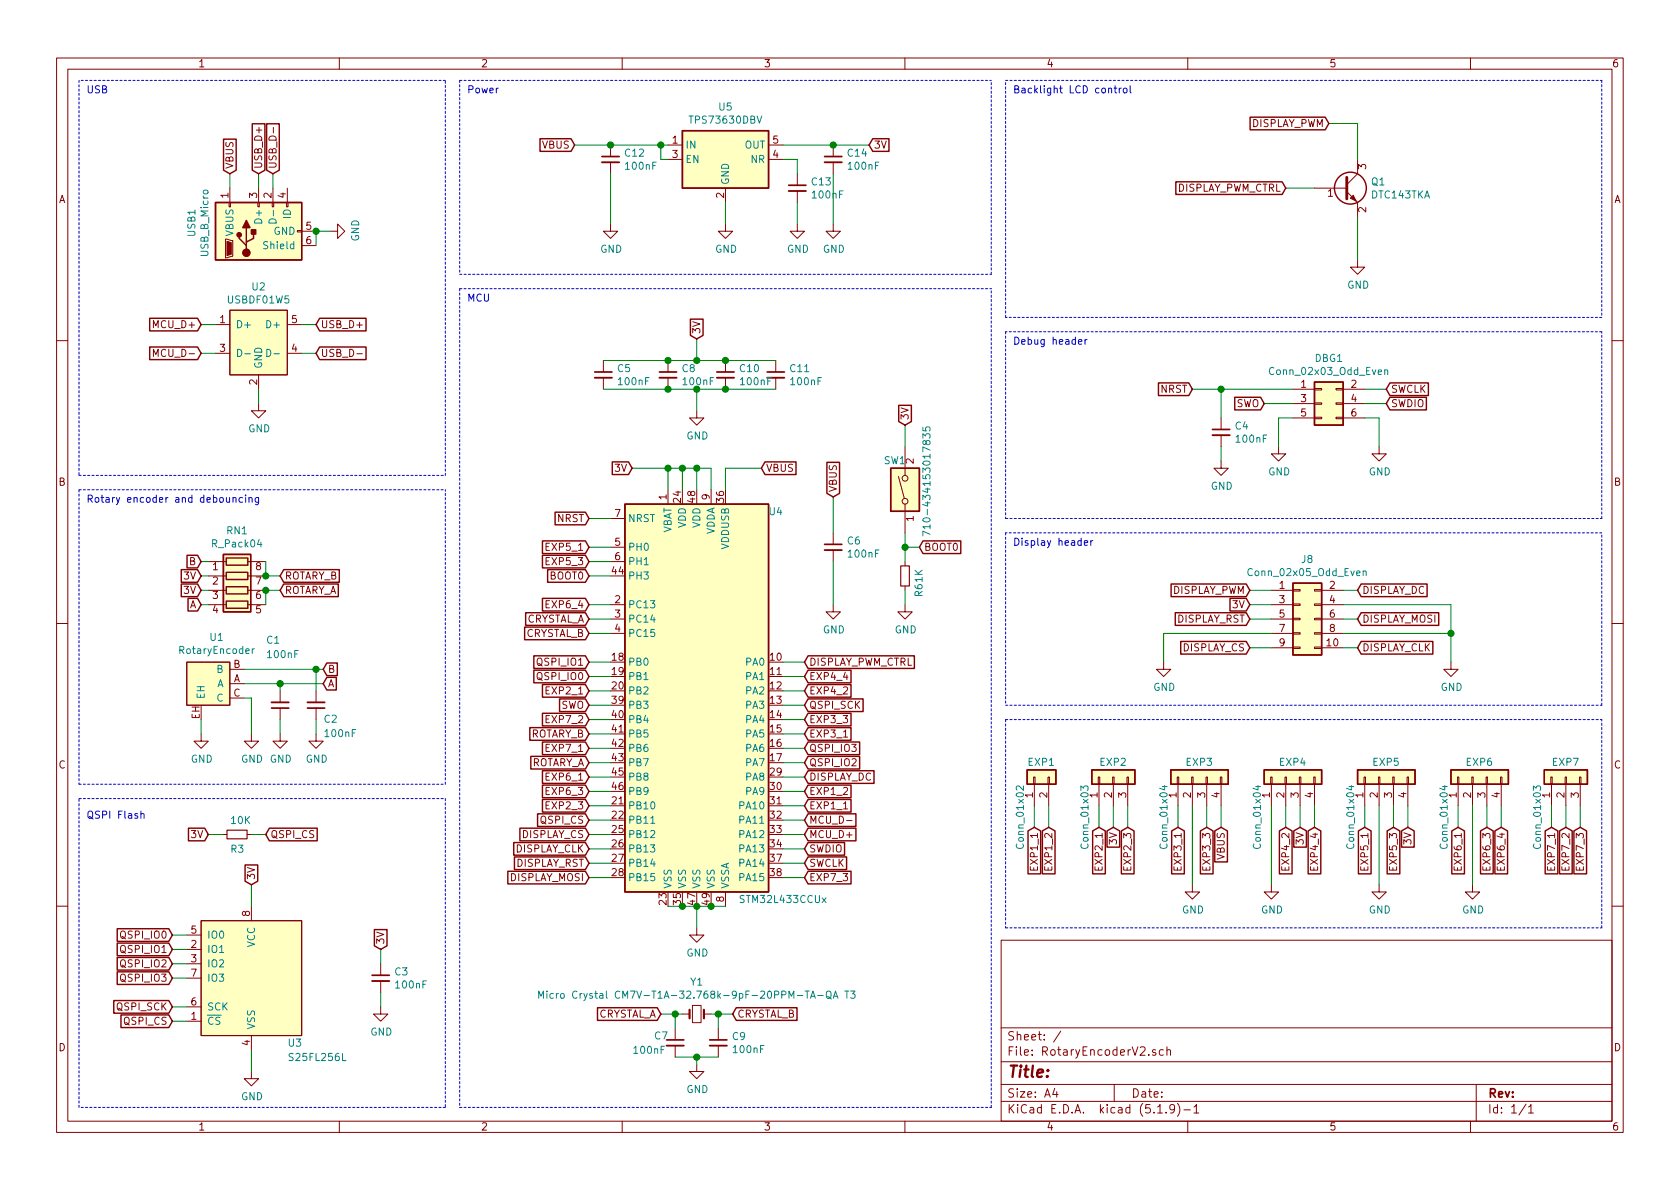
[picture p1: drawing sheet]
<svg xmlns="http://www.w3.org/2000/svg" width="297mm" height="210mm" viewBox="0 0 297 210" stroke-linecap="round" stroke-linejoin="round" font-family="sans-serif">
<g fill="none" stroke="#840000" stroke-width=".18">
<path d="M10 10.3h277v189.9h-277zM12 12.2h273v186.1h-273zM60 10.3v1.9M110 10.3v1.9M160 10.3v1.9M210 10.3v1.9M260 10.3v1.9M40.5 35.8h.3v.8h-.3zM40.6 33.3v2.5M45.6 35.8h.2v.8h-.2zM45.7 33.3v2.5M48.1 35.8h.3v.8h-.3z"/>
<path d="M48.3 33.3v2.5M48.3 22.5v1M50.7 35.8h.2v.8h-.2zM50.8 33.3v2.5M107.9 39.6v1.3h1.3l-1.3 1.3-1.2-1.3h1.2M107.9 25.6v2.1M107.9 28.7v2M118.1 25.6h2.5M118.1 28.2h2.5M128.3 39.6v1.3h1.2l-1.2 1.3-1.3-1.3h1.3M128.3 33.3v2.5M135.9 25.6h2.5"/>
<path d="M135.9 28.2h2.5M141 39.6v1.3h1.2l-1.2 1.3-1.3-1.3h1.3M141 30.7v2.1M141 33.8v2M147.3 39.6v1.3h1.3l-1.3 1.3-1.3-1.3h1.3M147.3 25.6v2.1M147.3 28.7v2M232.4 33.3h5.7M238.1 33.9l1.9 1.9v2.5M240 28.2v2.5l-1.9 1.9M38.1 57.4h2.5M39.9 42.3l1.2 .2v2.8l-1 .3h-.2z"/>
<path d="M40.6 54.9h10.2v11.4h-10.2zM50.8 57.4h2.5M52.6 40.8h.7v.2h-.7zM53.3 40.9h2.6M53.3 43.4h2.6M58.4 40.9h1.3v-1.3l1.3 1.3-1.3 1.3v-1.3M240 46v1.2h1.3l-1.3 1.3-1.2-1.3h1.2M10 60.2h2M27.1 63v-1.2l.5 .9 .4-.9v1.2M38.1 62.5h2.5M45.7 71.4v1.2h1.3l-1.3 1.3-1.3-1.3h1.3M45.7 66.3v2.5"/>
<path d="M50.8 62.5h2.5M63.1 62.6h1M106.7 63.7v2.1M106.7 66.8v2M118.1 63.7v2.1M118.1 66.8v2M123.2 72.6v1.3h1.3l-1.3 1.3-1.3-1.3h1.3M128.3 63.7v2.1M128.3 66.8v2M137.2 63.7v2.1M137.2 66.8v2M160 79v5.1"/>
<path d="M215.9 73.9v2M215.9 77v2M226.1 79v1.3h1.2l-1.2 1.2-1.3-1.2h1.3M228.6 68.8h3.8M228.6 71.4h3.8M228.6 73.9h3.8M232.4 73.8h1.3v.2h-1.3zM232.4 68.7h1.3v.3h-1.3zM232.4 71.2h1.3v.3h-1.3zM236.2 73.8h1.3v.2h-1.3zM236.2 68.7h1.3v.3h-1.3zM236.2 71.2h1.3v.3h-1.3z"/>
<path d="M237.5 68.8h3.8M237.5 71.4h3.8M237.5 73.9h3.8M243.8 79v1.3h1.3l-1.3 1.2-1.2-1.2h1.2M285 60.2h2M36.8 99.3h3.2M43.8 99.3h3.2M107.9 91.7h2.6M107.9 96.8h2.6M107.9 99.3h2.6M118.1 86.6v2.5M125.7 86.6v2.5"/>
<path d="M147.3 94.2v2.1M147.3 97.3v2M158.9 84.2l1 3.9M160 89.1v5.1M160 99.3v.8M215.9 81.5v1.3h1.3l-1.3 1.3-1.3-1.3h1.3M10 110.3h2M33 117.1h7.6v7.6h-7.6zM36.8 104.4h3.2M36.8 106.9h3.2M36.8 101.8h3.2M40.6 118.4h2.6"/>
<path d="M43.8 104.4h3.2M43.8 106.9h3.2M43.8 101.8h3.2M107.9 106.9h2.6M107.9 109.5h2.6M107.9 112h2.6M147.3 106.9v1.3h1.3l-1.3 1.3-1.3-1.3h1.3M160 106.9v1.3h1.3l-1.3 1.3-1.3-1.3h1.3M160 103.6v.8M205.7 117.1v1.3h1.3l-1.3 1.2-1.2-1.2h1.2M224.8 104.4h3.8M224.8 114.5h3.8"/>
<path d="M224.8 106.9h3.8M224.8 109.5h3.8M224.8 112h3.8M228.6 114.4h1.3v.3h-1.3zM228.6 111.9h1.3v.2h-1.3zM228.6 106.8h1.3v.3h-1.3zM228.6 104.3h1.3v.2h-1.3zM228.6 109.3h1.3v.3h-1.3zM232.4 114.4h1.3v.3h-1.3zM232.4 111.9h1.3v.2h-1.3zM232.4 106.8h1.3v.3h-1.3zM232.4 104.3h1.3v.2h-1.3z"/>
<path d="M232.4 109.3h1.3v.3h-1.3zM233.7 104.4h3.8M233.7 114.5h3.8M233.7 106.9h3.8M233.7 109.5h3.8M233.7 112h3.8M256.5 117.1v1.3h1.3l-1.3 1.2-1.2-1.2h1.2M285 110.3h2M35.6 129.8v1.3h1.2l-1.2 1.2-1.3-1.2h1.3M40.6 120.9h2.6M40.6 123.4h2.6M44.4 129.8v1.3h1.3l-1.3 1.2-1.2-1.2h1.2"/>
<path d="M49.5 129.8v1.3h1.3l-1.3 1.2-1.2-1.2h1.2M49.5 122.2v2M49.5 125.2v2M55.9 129.8v1.3h1.2l-1.2 1.2-1.3-1.2h1.3M55.9 122.2v2M55.9 125.2v2M149.1 130.3h.8M182.8 137.4h.2v1.3h-.2zM182.9 138.7v3.8M185.3 137.4h.2v1.3h-.2zM185.4 138.7v3.8M194.2 137.4h.2v1.3h-.2z"/>
<path d="M194.3 138.7v3.8M196.7 137.4h.3v1.3h-.3zM196.8 138.7v3.8M199.3 137.4h.2v1.3h-.2zM199.4 138.7v3.8M208.2 137.4h.2v1.3h-.2zM208.3 138.7v3.8M210.7 137.4h.2v1.3h-.2zM210.8 138.7v3.8M213.2 137.4h.3v1.3h-.3zM213.4 138.7v3.8M215.8 137.4h.2v1.3h-.2z"/>
<path d="M215.9 138.7v3.8M224.7 137.4h.2v1.3h-.2zM224.8 138.7v3.8M227.2 137.4h.3v1.3h-.3zM227.3 138.7v3.8M229.7 137.4h.3v1.3h-.3zM229.9 138.7v3.8M232.3 137.4h.2v1.3h-.2zM232.4 138.7v3.8M241.2 137.4h.2v1.3h-.2zM241.3 138.7v3.8M243.7 137.4h.3v1.3h-.3z"/>
<path d="M243.8 138.7v3.8M246.3 137.4h.2v1.3h-.2zM246.4 138.7v3.8M248.8 137.4h.2v1.3h-.2zM248.9 138.7v3.8M257.7 137.4h.2v1.3h-.2zM257.8 138.7v3.8M260.2 137.4h.3v1.3h-.3zM260.3 138.7v3.8M262.8 137.4h.2v1.3h-.2zM262.9 138.7v3.8M265.3 137.4h.3v1.3h-.3z"/>
<path d="M265.4 138.7v3.8M274.2 137.4h.2v1.3h-.2zM274.3 138.7v3.8M276.7 137.4h.3v1.3h-.3zM276.9 138.7v3.8M279.3 137.4h.2v1.3h-.2zM279.4 138.7v3.8M39.4 147.6h.7M43.7 147.6h.7M128.3 157.7v2.6M149.1 143h.8M149.7 145.1h.9"/>
<path d="M210.8 156.5v1.2h1.3l-1.3 1.3-1.3-1.3h1.3M224.8 156.5v1.2h1.3l-1.3 1.3-1.3-1.3h1.3M243.8 156.5v1.2h1.3l-1.3 1.3-1.2-1.3h1.2M260.3 156.5v1.2h1.3l-1.3 1.3-1.2-1.3h1.2M10 160.2h2M33 167.9h2.6M33 170.4h2.6M33 165.3h2.6M33 178h2.6M33 173h2.6M35.6 162.8h17.7v20.3h-17.7zM44.4 160.3v2.5"/>
<path d="M67.3 178v1.3h1.3l-1.3 1.3-1.3-1.3h1.3M67.3 170.4v2.1M67.3 173.5v2M120.6 179.3h1.3M122.4 177.8h1.6v3h-1.6zM123.2 164.1v1.2h1.3l-1.3 1.3-1.3-1.3h1.3M124.5 179.3h1.2M177 166.3h108v32h-108zM285 160.2h2M33 180.6h2.6M44.4 189.5v1.2h1.3l-1.3 1.3-1.2-1.3h1.2M44.4 183.1v2.6"/>
<path d="M60 198.3v1.9M110 198.3v1.9M119.4 181.9v2M119.4 184.9v2M123.2 188.2v1.3h1.3l-1.3 1.2-1.3-1.2h1.3M127 181.9v2M127 184.9v2M160 198.3v1.9M177 194.8h108M177 191.8h108M177 187.8h108M177 181.8h108"/>
<path d="M186.5 192.5l-.4 1h1M186.8 193v1M187.6 182.3l-1.3 2M197 191.8v3M204.3 185.7l-.3-.1-.2 .2v.2l.5 .2v.3h-.5M204.7 196.8h.8M205.7 185.7l-.4-.1-.3 .3 .1 .6h.6M206.2 196.7v.1M206.3 185.7l.3-.1 .3 .1 .1 .9M206.3 185.1v1.5M207.7 196l-.1 .1a.48 .48 0 0 1-.6 .1l-.2-.2 .2-.6a.48 .48 0 0 1 .6 .1 1.27 1.27 0 0 1-.2 1.2l-.4 .1M208.2 195.1a1.71 1.71 0 0 1 0 2.3"/>
<path d="M209.3 196.3h1.2M210 198.3v1.9M211.1 195.8l.4-.5v1.5M211.1 196.8h.9M260 198.3v1.9M261 191.8v6.5M269.8 195.2l-1.2 2M270.3 195.8l.4-.5v1.5M270.3 196.8h.8"/>
<circle cx="160" cy="88.6" r=".51"/>
<circle cx="160" cy="84.6" r=".51"/>
</g>
<g fill="none" stroke="#840000" stroke-width=".33">
<path d="M106.4 28.7h3.1M139.4 33.8h3.1M145.8 28.7h3M105.2 66.8h3M116.6 66.8h3M126.7 66.8h3.1M135.6 66.8h3.1M214.4 77h3M145.8 97.3h3M48 124.2h3.1M54.4 124.2h3M65.8 173.5h3"/>
<path d="M117.9 184.9h3M125.5 184.9h3"/>
</g>
<g fill="none" stroke="#840000" stroke-width=".3">
<path d="M106.4 27.7h3.1M139.4 32.8h3.1M145.8 27.7h3M105.2 65.8h3M116.6 65.8h3M126.7 65.8h3.1M135.6 65.8h3.1M214.4 75.9h3M145.8 96.3h3M48 125.2h3.1M54.4 125.2h3M65.8 172.5h3"/>
<path d="M117.9 183.9h3M125.5 183.9h3"/>
</g>
<g fill="#ffffc2" stroke="#ffffc2" stroke-width=".18">
<path d="M240 136.1h10.2v2.6h-10.2z"/>
<path d="M207 136.1h10.2v2.6h-10.2z"/>
<path d="M223.5 136.1h10.2v2.6h-10.2z"/>
<path d="M181.6 136.1h5.1v2.6h-5.1z"/>
<path d="M35.6 162.8h17.7v20.3h-17.7z"/>
<path d="M256.5 136.1h10.2v2.6h-10.2z"/>
<path d="M38.1 35.8h15.2v10.2h-15.2z"/>
<path d="M40.6 54.9h10.2v11.4h-10.2z"/>
<path d="M33 117.1h7.6v7.6h-7.6z"/>
<path d="M157.5 82.8h5.1v7.6h-5.1z"/>
<path d="M228.6 103.1h5.1v12.7h-5.1z"/>
<path d="M120.6 23.1h15.3v10.2h-15.3z"/>
<path d="M232.4 67.6h5.1v7.6h-5.1z"/>
<path d="M110.5 89.1h25.4v68.6h-25.4z"/>
<path d="M39.5 98h4.8v10.2h-4.8z"/>
<path d="M273 136.1h7.7v2.6h-7.7z"/>
<path d="M193 136.1h7.7v2.6h-7.7z"/>
</g>
<g fill="none" stroke="#840000" stroke-width=".25">
<path d="M38.1 35.8h15.2v10.2h-15.2zM39.5 24.6h2.3v5.5l-1.2 .6-1.1-.6zM44.6 21.9h2.2v8.2l-1.1 .6-1.1-.6zM47.1 21.9h2.3v8.2l-1.1 .6-1.2-.6zM95.5 24.5h5.5l.6 1.1-.6 1.2h-5.5zM120.6 23.1h15.3v10.2h-15.3zM154.3 24.5h2.9v2.3h-2.9l-.6-1.2zM207.9 32.2h18.8l.6 1.1-.6 1.1h-18.8zM221 20.7h13.3l.6 1.1-.6 1.2h-13.3zM26.5 56.3h8.4l.7 1.1-.7 1.1h-8.4zM42.3 41.5v.7l1.3 1.2v.7M43.6 40.3v2.5"/>
<path d="M44.8 40.9v1.3l-1.2 .6v.6M56.5 56.3h8.2v2.2h-8.2l-.6-1.1zM122.1 56.4h2.2v2.9l-1.1 .6-1.1-.6zM26.5 61.4h8.4l.7 1.1-.7 1.1h-8.4zM56.5 61.4h8.2v2.2h-8.2l-.6-1.1zM158.9 71.7h2.2v2.8l-1.1 .7-1.1-.7zM204.8 67.7h5.4l.6 1.1-.6 1.1h-5.4zM218.3 70.3h4.6l.6 1.1-.6 1.1h-4.6zM232.4 67.6h5.1v7.6h-5.1zM245.7 67.7h6.9v2.2h-6.9l-.6-1.1zM245.7 70.3h6.5v2.2h-6.5l-.6-1.1zM33.1 98.2h1.8l.7 1.1-.7 1.1h-1.8z"/>
<path d="M39.5 98h4.8v10.2h-4.8zM40 98.7h3.8v1.2h-3.8zM95.9 95.7h7.6l.6 1.1-.6 1.1h-7.6zM95.9 98.2h7.6l.6 1.1-.6 1.1h-7.6zM98.1 90.6h5.4l.6 1.1-.6 1.1h-5.4zM108.3 81.7h2.8l.7 1.1-.7 1.1h-2.8zM110.5 89.1h25.4v68.6h-25.4zM135.3 81.7h5.4v2.2h-5.4l-.7-1.1zM146.2 81.8h2.2v5.4l-1.1 .7-1.1-.7zM157.5 82.8h5.1v7.6h-5.1zM163.2 95.7h6.7v2.2h-6.7l-.6-1.1zM32.1 100.7h2.8l.7 1.1-.7 1.2h-2.8z"/>
<path d="M32.1 103.3h2.8l.7 1.1-.7 1.1h-2.8zM33.2 105.8h1.7l.7 1.1-.7 1.1h-1.7zM40 101.2h3.8v1.3h-3.8zM40 103.8h3.8v1.2h-3.8zM40 106.3h3.8v1.3h-3.8zM50.2 100.7h9.8v2.3h-9.8l-.7-1.2zM50.2 103.3h9.6v2.2h-9.6l-.7-1.1zM57.8 119.8h1.7v2.2h-1.7l-.7-1.1zM57.8 117.2h1.8v2.3h-1.8l-.7-1.1zM92.8 110.9h10.7l.6 1.1-.6 1.1h-10.7zM92.9 108.4h10.6l.6 1.1-.6 1.1h-10.6zM94.4 118.5h9.1l.6 1.1-.6 1.1h-9.1z"/>
<path d="M94.4 116h9.1l.6 1.1-.6 1.1h-9.1zM95.9 105.8h7.6l.6 1.1-.6 1.1h-7.6zM96.8 100.7h6.7l.6 1.1-.6 1.2h-6.7zM142.9 116h18.8v2.2h-18.8l-.7-1.1zM142.9 118.5h7.6v2.2h-7.6l-.7-1.1zM207.1 103.3h13.2l.7 1.1-.7 1.1h-13.2zM207.8 108.4h12.5l.7 1.1-.7 1.1h-12.5zM208.8 113.4h11.5l.7 1.1-.7 1.2h-11.5zM217.5 105.8h2.8l.7 1.1-.7 1.1h-2.8zM228.6 103.1h5.1v12.7h-5.1zM240.7 108.4h13.7v2.2h-13.7l-.7-1.1zM240.7 113.4h12.6v2.3h-12.6l-.7-1.2z"/>
<path d="M240.7 103.3h11.6v2.2h-11.6l-.7-1.1zM93.7 128.7h9.8l.6 1.1-.6 1.1h-9.8zM93.9 133.8h9.6l.6 1.1-.6 1.1h-9.6zM95.9 121.1h7.6l.6 1.1-.6 1.1h-7.6zM95.9 138.8h7.6l.6 1.1-.6 1.2h-7.6zM95.9 136.3h7.6l.6 1.1-.6 1.1h-7.6zM95.9 131.2h7.6l.6 1.1-.6 1.1h-7.6zM95.9 126.1h7.6l.6 1.1-.6 1.2h-7.6zM98.9 123.6h4.6l.6 1.1-.6 1.1h-4.6zM142.9 136.3h11.6v2.2h-11.6l-.7-1.1zM142.9 138.8h7.6v2.3h-7.6l-.7-1.2zM142.9 128.7h7.6v2.2h-7.6l-.7-1.1z"/>
<path d="M142.9 126.1h7.6v2.3h-7.6l-.7-1.2zM142.9 121.1h7.6v2.2h-7.6l-.7-1.1zM142.9 131.2h9.1v2.2h-9.1l-.7-1.1zM142.9 133.8h9.1v2.2h-9.1l-.7-1.1zM142.9 123.6h9.7v2.2h-9.7l-.7-1.1zM181.6 136.1h5.1v2.6h-5.1zM193 136.1h7.7v2.6h-7.7zM207 136.1h10.2v2.6h-10.2zM223.5 136.1h10.2v2.6h-10.2zM240 136.1h10.2v2.6h-10.2zM256.5 136.1h10.2v2.6h-10.2zM273 136.1h7.7v2.6h-7.7z"/>
<path d="M33.3 146.5h2.9l.6 1.1-.6 1.1h-2.9zM43.3 153h2.3v2.8l-1.2 .7-1.1-.7zM47.6 146.5h8.5v2.2h-8.5l-.6-1.1zM89.8 154.1h13.7l.6 1.1-.6 1.1h-13.7zM90.8 149h12.7l.6 1.1-.6 1.1h-12.7zM91 151.5h12.5l.6 1.1-.6 1.2h-12.5zM91.9 146.5h11.6l.6 1.1-.6 1.1h-11.6zM95 143.9h8.5l.6 1.1-.6 1.1h-8.5zM95.9 141.4h7.6l.6 1.1-.6 1.1h-7.6zM142.9 146.5h8.4v2.2h-8.4l-.7-1.1zM142.9 141.4h7.6v2.2h-7.6l-.7-1.1zM142.9 154.1h7.6v2.2h-7.6l-.7-1.1z"/>
<path d="M142.9 149h6.4v2.2h-6.4l-.7-1.1zM142.9 151.5h6.8v2.3h-6.8l-.7-1.2zM142.9 143.9h8.4v2.2h-8.4l-.7-1.1zM181.8 146.9l1.1-.6 1.1 .6v7.6h-2.2zM184.3 146.9l1.1-.6 1.1 .6v7.6h-2.2zM193.2 146.9l1.1-.6 1.1 .6v7.6h-2.2zM195.7 146.9l1.1-.6 1.2 .6v2.9h-2.3zM198.3 146.9l1.1-.6 1.1 .6v7.6h-2.2zM207.2 146.9l1.1-.6 1.1 .6v7.6h-2.2zM212.2 146.9l1.2-.6 1.1 .6v7.6h-2.3zM214.8 146.9l1.1-.6 1.1 .6v5.5h-2.2zM226.2 146.9l1.1-.6 1.1 .6v7.6h-2.2z"/>
<path d="M228.8 146.9l1.1-.6 1.1 .6v2.9h-2.2zM231.3 146.9l1.1-.6 1.1 .6v7.6h-2.2zM240.2 146.9l1.1-.6 1.1 .6v7.6h-2.2zM245.3 146.9l1.1-.6 1.1 .6v7.6h-2.2zM247.8 146.9l1.1-.6 1.1 .6v2.9h-2.2zM256.7 146.9l1.1-.6 1.1 .6v7.6h-2.2zM261.8 146.9l1.1-.6 1.1 .6v7.6h-2.2zM264.3 146.9l1.1-.6 1.1 .6v7.6h-2.2zM273.2 146.9l1.1-.6 1.1 .6v7.6h-2.2zM275.7 146.9l1.2-.6 1.1 .6v7.6h-2.3zM278.3 146.9l1.1-.6 1.1 .6v7.6h-2.2zM20.1 176.9h9.7l.7 1.1-.7 1.2h-9.7z"/>
<path d="M20.7 164.2h9.1l.7 1.1-.7 1.2h-9.1zM20.7 166.8h9.1l.7 1.1-.7 1.1h-9.1zM20.7 169.3h9.1l.7 1.1-.7 1.1h-9.1zM20.7 171.9h9.1l.7 1.1-.7 1.1h-9.1zM21.4 179.5h8.4l.7 1.1-.7 1.1h-8.4zM66.2 164.4h2.2v2.9l-1.1 .6-1.1-.6zM105.6 178.2h10.6l.6 1.1-.6 1.1h-10.6zM130.2 178.2h10.7v2.2h-10.7l-.7-1.1z"/>
<circle cx="238.8" cy="33.3" r="2.82"/>
</g>
<g fill="none" stroke="#008484" stroke-width=".18">
<path d="M47.6 38.9a.68 .68 0 0 1 .8-.2 .68 .68 0 0 1 .4 .7h-1.3zM48.3 37.2v1M42 61.8a.64 .64 0 0 1 .8 .6 .64 .64 0 0 1-.8 .6zM43.3 62.6h1M47.2 61.8a.64 .64 0 0 1 .7 .6 .64 .64 0 0 1-.7 .6zM48.4 62.6h1M163.2 77.5v-.8l.5 .4 .1-.3h.6v.5l-.1 .2M163.2 75.5v.6l.6 .1-.1-.2 .1-.5h.5l.1 .2-.1 .5M244.8 65.5l.2-.1 .3 .1 .1 .7M244.8 65.4v.8M164.4 94.5l-1.2-.6v.9M164.4 93.1h-1.2l.3 .4"/>
<path d="M164.4 92.8v.7M44.6 114.7v.9M45 114.7l-.4 .3M241 101.1l.2-.1h.3l.1 .8M241 101v.8M180.9 139v.8l-.7-.8h-.2l-.3 .2 .1 .5M191.1 139.8v-.8l.5 .4 .1-.4 .6 .1 .1 .5-.1 .2M205.5 139.1h.8M205.9 138.9v.8l-.9-.3M222 139.1h.9M222.4 138.9v.8l-.9-.3M238.5 139.1h.9"/>
<path d="M238.9 138.9v.8l-.9-.3M255 139.1h.9M255.4 138.9v.8l-.8-.3M271.1 139.8v-.8l.5 .4 .1-.4 .6 .1 .1 .5-.1 .2M115.1 145.6h.7M95.2 176.5v-1.2l.5 .9 .4-.9v1.2M96.7 175.3v.1M96.7 175.7v.8M97.8 175.7h-.3l-.3 .2 .2 .6h.4M98.4 175.7v.8M98.8 175.7l-.4 .2M99.2 175.8l.1-.1 .4 .1 .1 .5-.2 .2h-.3l-.1-.1z"/>
<path d="M146.2 175.4a.45 .45 0 0 1 .7 0 .88 .88 0 0 1-.3 1.1h-.3a1.07 1.07 0 0 1-.1-1.1zM146.3 176.2l.7 .5M147.3 176.5l.4-1.2 .5 1.2M147.4 176.2h.6M149.4 175.3h.7M149.7 175.3v1.2M150.4 175.3h.8l-.5 .4 .4 .2v.5l-.2 .1-.5-.1M60.6 186.3v1.2h.6"/>
</g>
<path d="M121.9 178.6v1.5M124.5 178.6v1.5" fill="none" stroke="#840000" stroke-width=".38"/>
<path d="M159.3 100.1h1.5v3.5h-1.5zM40.1 146.8h3.6v1.5h-3.6z" fill="none" stroke="#840000" stroke-width=".2"/>
<g fill="#840000" stroke="#840000" stroke-width=".25">
<path d="M44.4 40.6h.8v.8h-.8z"/>
<path d="M43.6 39l.6 1.3h-1.3z"/>
<circle cx="43.6" cy="44.7" r=".63"/>
<circle cx="42.3" cy="41.5" r=".38"/>
</g>
<g fill="#840000" stroke="#840000" stroke-width=".18">
<path d="M40.1 42.7l.8 .2v2.1l-.8 .2z"/>
<path d="M238.8 35l.5-.5 .5 1.1z"/>
</g>
<path d="M238.1 31.4v3.8" fill="none" stroke="#840000" stroke-width=".51"/>
<g fill="none" stroke="#0000c2" stroke-width=".18" stroke-dasharray=".4 .4">
<path d="M14 14.2v69.9M78.7 14.2h-64.7M81.3 14.2v34.3M81.3 14.2h94M177.8 14.2h105.4M283.2 14.2v41.9M81.3 51v144.8M81.3 51h94M81.3 48.5h94M175.3 48.5v-34.3M177.8 58.7v33M177.8 56.1v-41.9"/>
<path d="M283.2 58.7h-105.4M283.2 56.1h-105.4M14 84.1h64.7M14 86.6h64.7M14 86.6v52.1M78.7 84.1v-69.9M177.8 91.7h105.4M177.8 94.2v30.5M283.2 91.7v-33M283.2 94.2h-105.4M14 138.7h64.7M78.7 138.7v-52.1"/>
<path d="M177.8 127.2h105.4M177.8 127.2v36.9M177.8 124.7h105.4M283.2 124.7v-30.5M14 141.2h64.7M78.7 141.2v54.6M177.8 164.1h105.4M283.2 164.1v-36.9M14 195.8v-54.6M78.7 195.8h-64.7M81.3 195.8h94M175.3 195.8v-144.8"/>
</g>
<g fill="none" stroke="#008400" stroke-width=".18">
<path d="M40.6 30.7v2.6M45.7 30.7v2.6M48.3 30.7v2.6M101.6 25.6h16.5M107.9 30.7v8.9M116.8 25.6v2.6h1.3M128.3 35.8v3.8M138.4 25.6h15.3M138.4 28.2h2.6v2.5M141 35.8v3.8M147.3 30.7v8.9M227.3 33.3h5.1"/>
<path d="M234.9 21.8h5.1v6.4M240 38.3v7.7M35.6 57.4h2.5M53.3 57.4h2.6M58.4 40.9h-2.5v2.5M123.2 59.9v3.8M35.6 62.5h2.5M45.7 68.8v2.6M53.3 62.5h2.6M106.7 68.8h30.5M106.7 63.7h30.5M123.2 68.8v3.8"/>
<path d="M160 75.2v3.8M210.8 68.8h17.8M215.9 68.8v5.1M215.9 79v2.5M223.5 71.4h5.1M228.6 73.9h-2.5v5.1M241.3 68.8h3.8M241.3 71.4h3.8M241.3 73.9h2.5v5.1M35.6 99.3h1.2M47 99.3v2.5h2.5M104.1 99.3h3.8"/>
<path d="M104.1 96.8h3.8M104.1 91.7h3.8M111.8 82.8h13.9v3.8M118.1 82.8v3.8M120.6 82.8v3.8M123.2 82.8v3.8M134.6 82.8h-6.3v3.8M147.3 87.9v6.3M147.3 99.3v7.6M160 94.2v5.1M160 96.8h2.6M35.6 101.8h1.2"/>
<path d="M35.6 106.9h1.2M35.6 104.4h1.2M43.2 118.4h13.9M49.5 104.4h-2.5v2.5M55.9 118.4v3.8M104.1 101.8h3.8M104.1 106.9h3.8M104.1 109.5h3.8M104.1 112h3.8M104.1 119.6h3.8M104.1 117.1h3.8M138.4 119.6h3.8"/>
<path d="M138.4 117.1h3.8M160 104.4v2.5M221 106.9h3.8M221 104.4h3.8M221 109.5h3.8M221 114.5h3.8M224.8 112h-19.1v5.1M237.5 106.9h19v10.2M237.5 104.4h2.5M237.5 109.5h2.5M237.5 112h19M237.5 114.5h2.5"/>
<path d="M35.6 127.2v2.6M43.2 123.4h1.2v6.4M43.2 120.9h13.9M49.5 120.9v1.3M49.5 127.2v2.6M55.9 127.2v2.6M104.1 127.2h3.8M104.1 122.2h3.8M104.1 132.3h3.8M104.1 139.9h3.8M104.1 129.8h3.8M104.1 137.4h3.8"/>
<path d="M104.1 134.9h3.8M104.1 124.7h3.8M138.4 127.2h3.8M138.4 122.2h3.8M138.4 132.3h3.8M138.4 139.9h3.8M138.4 129.8h3.8M138.4 137.4h3.8M138.4 134.9h3.8M138.4 124.7h3.8M36.8 147.6h2.6M44.4 147.6h2.6"/>
<path d="M44.4 156.5v3.8M104.1 142.5h3.8M104.1 155.2h3.8M104.1 147.6h3.8M104.1 145h3.8M104.1 150.1h3.8M104.1 152.6h3.8M138.4 142.5h3.8M138.4 155.2h3.8M138.4 147.6h3.8M138.4 145h3.8M138.4 150.1h3.8"/>
<path d="M138.4 152.6h3.8M182.9 142.5v3.8M185.4 142.5v3.8M194.3 142.5v3.8M196.8 142.5v3.8M199.4 142.5v3.8M208.3 142.5v3.8M210.8 142.5v14M213.4 142.5v3.8M215.9 142.5v3.8M224.8 142.5v14M227.3 142.5v3.8"/>
<path d="M229.9 142.5v3.8M232.4 142.5v3.8M241.3 142.5v3.8M243.8 142.5v14M246.4 142.5v3.8M248.9 142.5v3.8M257.8 142.5v3.8M260.3 142.5v14M262.9 142.5v3.8M265.4 142.5v3.8M274.3 142.5v3.8M276.9 142.5v3.8"/>
<path d="M279.4 142.5v3.8M30.5 170.4h2.5M30.5 167.9h2.5M30.5 165.3h2.5M30.5 173h2.5M30.5 178h2.5M67.3 167.9v2.5M67.3 175.5v2.5M116.8 179.3h3.8M118.1 160.3h10.2M119.4 179.3v2.6M123.2 160.3v3.8"/>
<path d="M125.7 179.3h3.8M127 179.3v2.6M30.5 180.6h2.5M44.4 185.7v3.8M119.4 186.9h7.6M123.2 186.9v1.3"/>
</g>
<g fill="none" stroke="#0000c2" stroke-width=".18">
<path d="M197 15.6h.5M197.2 15.2v1.1l.3 .1M197.9 15.6v.8M198.2 15.6h-.2l-.1 .2M198.7 15.6h.3l.2 .1v.7h-.3l-.3-.2zM199.8 15.2v1.1l.2 .1M190.7 60.4l.6-.1-.1-.2-.3-.1-.2 .2 .1 .6h.4M191.8 60v.9M192.2 60l-.3 .1-.1 .2M41.2 88.1l.2-.1h.3v.8M41.2 88v.8M42.9 88h-.4l-.2 .2 .1 .6h.5"/>
<path d="M43.4 87.5v.2M43.4 88v.8M44 88.1l.2-.1h.3l.1 .8M44 88v.8M45.7 88v1.1l-.2 .1h-.3M45.7 88h-.3l-.3 .2 .1 .6h.5M191.7 96l.6-.1v-.2l-.4-.1-.2 .2 .1 .6h.5M192.9 95.6v.8M193.2 95.6l-.3 .2M24.9 144l.2-.1h.3l.1 .8M24.9 143.4v1.3"/>
</g>
<g fill="#008400" stroke="#008400" stroke-width=".25">
<circle cx="127" cy="179.3" r=".51"/>
<circle cx="123.2" cy="63.7" r=".51"/>
<circle cx="125.7" cy="160.3" r=".51"/>
<circle cx="47" cy="104.4" r=".51"/>
<circle cx="256.5" cy="112" r=".51"/>
<circle cx="108" cy="25.6" r=".51"/>
<circle cx="120.7" cy="160.3" r=".51"/>
<circle cx="160" cy="96.8" r=".51"/>
<circle cx="215.9" cy="68.8" r=".51"/>
<circle cx="128.3" cy="63.7" r=".51"/>
<circle cx="123.2" cy="186.9" r=".51"/>
<circle cx="47" cy="101.8" r=".51"/>
<circle cx="118.1" cy="63.7" r=".51"/>
<circle cx="49.5" cy="120.9" r=".51"/>
<circle cx="120.7" cy="82.8" r=".51"/>
<circle cx="55.9" cy="118.4" r=".51"/>
<circle cx="123.2" cy="68.8" r=".51"/>
<circle cx="128.3" cy="68.8" r=".51"/>
<circle cx="123.2" cy="82.8" r=".51"/>
<circle cx="119.4" cy="179.3" r=".51"/>
<circle cx="147.3" cy="25.6" r=".51"/>
<circle cx="118.1" cy="68.8" r=".51"/>
<circle cx="123.2" cy="160.3" r=".51"/>
<circle cx="55.9" cy="40.9" r=".51"/>
<circle cx="118.1" cy="82.8" r=".51"/>
<circle cx="116.8" cy="25.6" r=".51"/>
</g>
<text font-size="2.8" fill="#840000" x="178" y="190.5">Title:</text>
<g font-size="2.1" fill="#840000">
<text x="178" y="184">Sheet: /</text>
<text x="178" y="186.7">File: RotaryEncoderV2.sch</text>
<text x="178" y="196.9">KiCad E.D.A. kicad (5.1.9)-1</text>
<text x="178" y="194.1">Size: A4</text>
<text x="200" y="194.1">Date:</text>
<text x="263" y="194.1">Rev:</text>
<text x="263" y="196.9">Id: 1/1</text>
</g>
<g font-size="1.8" fill="#840000">
<text x="35" y="11.9">1</text>
<text x="85" y="11.9">2</text>
<text x="135" y="11.9">3</text>
<text x="185" y="11.9">4</text>
<text x="235" y="11.9">5</text>
<text x="285" y="11.9">6</text>
<text x="221.2" y="22.5">DISPLAY_PWM</text>
<text x="41.3" y="29.9" transform="rotate(-90 41.3 29.9)">VBUS</text>
<text x="46.4" y="29.9" transform="rotate(-90 46.4 29.9)">USB_D+</text>
<text x="48.9" y="29.9" transform="rotate(-90 48.9 29.9)">USB_D-</text>
<text x="95.9" y="26.3">VBUS</text>
<text x="118.9" y="25.4">1</text>
<text x="118.9" y="27.9">3</text>
<text x="136.7" y="27.9">4</text>
<text x="136.7" y="25.4">5</text>
<text x="154.5" y="26.3">3V</text>
<text x="241.6" y="29.9" transform="rotate(-90 241.6 29.9)">3</text>
<text x="10.4" y="35.9">A</text>
<text x="40.4" y="35" transform="rotate(-90 40.4 35)">1</text>
<text x="45.5" y="35" transform="rotate(-90 45.5 35)">3</text>
<text x="48" y="35" transform="rotate(-90 48 35)">2</text>
<text x="50.5" y="35" transform="rotate(-90 50.5 35)">4</text>
<text x="128" y="35" transform="rotate(-90 128 35)">2</text>
<text x="207.9" y="33.9">DISPLAY_PWM_CTRL</text>
<text x="234.8" y="34.8">1</text>
<text x="285.4" y="35.9">A</text>
<text x="54.1" y="40.6">5</text>
<text x="241.6" y="37.6" transform="rotate(-90 241.6 37.6)">2</text>
<text x="54.1" y="43.2">6</text>
<text x="27.5" y="58">MCU_D+</text>
<text x="38.9" y="57.1">1</text>
<text x="51.6" y="57.1">5</text>
<text x="56.7" y="58">USB_D+</text>
<text x="123.8" y="59.2" transform="rotate(-90 123.8 59.2)">3V</text>
<text x="27.9" y="63.1">MCU_D-</text>
<text x="38.9" y="62.2">3</text>
<text x="51.6" y="62.2">4</text>
<text x="56.7" y="63.1">USB_D-</text>
<text x="45.5" y="68" transform="rotate(-90 45.5 68)">2</text>
<text x="205.2" y="69.5">NRST</text>
<text x="230" y="68.6">1</text>
<text x="230" y="71.1">3</text>
<text x="238.9" y="68.6">2</text>
<text x="238.9" y="71.1">4</text>
<text x="245.9" y="69.5">SWCLK</text>
<text x="160.7" y="74.4" transform="rotate(-90 160.7 74.4)">3V</text>
<text x="218.5" y="72">SWO</text>
<text x="230" y="73.7">5</text>
<text x="238.9" y="73.7">6</text>
<text x="245.9" y="72">SWDIO</text>
<text x="108.8" y="83.4">3V</text>
<text x="135.4" y="83.4">VBUS</text>
<text x="161.5" y="82" transform="rotate(-90 161.5 82)">2</text>
<text x="10.4" y="85.9">B</text>
<text x="117.9" y="88.4" transform="rotate(-90 117.9 88.4)">1</text>
<text x="120.4" y="88.8" transform="rotate(-90 120.4 88.8)">24</text>
<text x="122.9" y="88.8" transform="rotate(-90 122.9 88.8)">48</text>
<text x="125.5" y="88.4" transform="rotate(-90 125.5 88.4)">9</text>
<text x="128" y="88.8" transform="rotate(-90 128 88.8)">36</text>
<text x="148" y="87.1" transform="rotate(-90 148 87.1)">VBUS</text>
<text x="285.4" y="85.9">B</text>
<text x="98.5" y="92.3">NRST</text>
<text x="108.7" y="91.4">7</text>
<text x="161.5" y="92.2" transform="rotate(-90 161.5 92.2)">1</text>
<text x="33.5" y="99.9">B</text>
<text x="37.6" y="100.8">1</text>
<text x="45.2" y="100.8">8</text>
<text x="96.9" y="97.4">EXP5_1</text>
<text x="96.9" y="99.9">EXP5_3</text>
<text x="108.3" y="101.6">44</text>
<text x="108.7" y="96.5">5</text>
<text x="108.7" y="99.1">6</text>
<text x="163.3" y="97.4">BOOT0</text>
<text x="32.6" y="102.5">3V</text>
<text x="32.6" y="105">3V</text>
<text x="33.5" y="107.6">A</text>
<text x="37.6" y="103.4">2</text>
<text x="37.6" y="105.9">3</text>
<text x="45.2" y="105.9">6</text>
<text x="45.2" y="103.4">7</text>
<text x="50.3" y="102.5">ROTARY_B</text>
<text x="50.3" y="105">ROTARY_A</text>
<text x="96.9" y="107.6">EXP6_4</text>
<text x="97.3" y="102.5">BOOT0</text>
<text x="108.7" y="106.7">2</text>
<text x="207.2" y="105">DISPLAY_PWM</text>
<text x="218" y="107.6">3V</text>
<text x="226.2" y="104.1">1</text>
<text x="226.2" y="106.7">3</text>
<text x="235.1" y="104.1">2</text>
<text x="235.1" y="106.7">4</text>
<text x="240.8" y="105">DISPLAY_DC</text>
<text x="37.6" y="108.5">4</text>
<text x="45.2" y="108.5">5</text>
<text x="92.7" y="110.1">CRYSTAL_A</text>
<text x="92.7" y="112.6">CRYSTAL_B</text>
<text x="108.7" y="109.2">3</text>
<text x="108.7" y="111.8">4</text>
<text x="208" y="110.1">DISPLAY_RST</text>
<text x="226.2" y="109.2">5</text>
<text x="226.2" y="111.8">7</text>
<text x="235.1" y="109.2">6</text>
<text x="235.1" y="111.8">8</text>
<text x="240.8" y="110.1">DISPLAY_MOSI</text>
<text x="41.3" y="118.1">B</text>
<text x="57.9" y="119">B</text>
<text x="95.3" y="117.7">QSPI_IO1</text>
<text x="108.3" y="116.8">18</text>
<text x="108.3" y="119.4">19</text>
<text x="136.2" y="116.8">10</text>
<text x="136.2" y="119.4">11</text>
<text x="143" y="117.7">DISPLAY_PWM_CTRL</text>
<text x="209.1" y="115.2">DISPLAY_CS</text>
<text x="226.2" y="114.3">9</text>
<text x="234.6" y="114.3">10</text>
<text x="240.8" y="115.2">DISPLAY_CLK</text>
<text x="41.3" y="120.6">A</text>
<text x="41.3" y="123.2">C</text>
<text x="57.9" y="121.5">A</text>
<text x="95.3" y="120.3">QSPI_IO0</text>
<text x="96.9" y="122.8">EXP2_1</text>
<text x="99.1" y="125.3">SWO</text>
<text x="108.3" y="121.9">20</text>
<text x="108.3" y="124.5">39</text>
<text x="136.2" y="121.9">12</text>
<text x="136.2" y="124.5">13</text>
<text x="143" y="120.3">EXP4_4</text>
<text x="143" y="122.8">EXP4_2</text>
<text x="143" y="125.3">QSPI_SCK</text>
<text x="35.3" y="127.2" transform="rotate(-90 35.3 127.2)">EH</text>
<text x="93.6" y="130.4">ROTARY_B</text>
<text x="96.9" y="127.9">EXP7_2</text>
<text x="108.3" y="127">40</text>
<text x="108.3" y="129.5">41</text>
<text x="136.2" y="127">14</text>
<text x="136.2" y="129.5">15</text>
<text x="143" y="130.4">EXP3_1</text>
<text x="143" y="127.9">EXP3_3</text>
<text x="10.4" y="135.9">C</text>
<text x="93.6" y="135.5">ROTARY_A</text>
<text x="96.9" y="133">EXP7_1</text>
<text x="108.3" y="132.1">42</text>
<text x="108.3" y="134.6">43</text>
<text x="108.3" y="137.2">45</text>
<text x="136.2" y="132.1">16</text>
<text x="136.2" y="134.6">17</text>
<text x="136.2" y="137.2">29</text>
<text x="143" y="133">QSPI_IO3</text>
<text x="143" y="135.5">QSPI_IO2</text>
<text x="285.4" y="135.9">C</text>
<text x="96.9" y="143.1">EXP2_3</text>
<text x="96.9" y="140.6">EXP6_3</text>
<text x="96.9" y="138">EXP6_1</text>
<text x="108.3" y="142.2">21</text>
<text x="108.3" y="139.7">46</text>
<text x="136.2" y="142.2">31</text>
<text x="136.2" y="139.7">30</text>
<text x="143" y="138">DISPLAY_DC</text>
<text x="143" y="143.1">EXP1_1</text>
<text x="143" y="140.6">EXP1_2</text>
<text x="182.6" y="141.1" transform="rotate(-90 182.6 141.1)">1</text>
<text x="185.2" y="141.1" transform="rotate(-90 185.2 141.1)">2</text>
<text x="194.1" y="141.1" transform="rotate(-90 194.1 141.1)">1</text>
<text x="196.6" y="141.1" transform="rotate(-90 196.6 141.1)">2</text>
<text x="199.1" y="141.1" transform="rotate(-90 199.1 141.1)">3</text>
<text x="208" y="141.1" transform="rotate(-90 208 141.1)">1</text>
<text x="210.6" y="141.1" transform="rotate(-90 210.6 141.1)">2</text>
<text x="213.1" y="141.1" transform="rotate(-90 213.1 141.1)">3</text>
<text x="215.6" y="141.1" transform="rotate(-90 215.6 141.1)">4</text>
<text x="224.5" y="141.1" transform="rotate(-90 224.5 141.1)">1</text>
<text x="227.1" y="141.1" transform="rotate(-90 227.1 141.1)">2</text>
<text x="229.6" y="141.1" transform="rotate(-90 229.6 141.1)">3</text>
<text x="232.2" y="141.1" transform="rotate(-90 232.2 141.1)">4</text>
<text x="241" y="141.1" transform="rotate(-90 241 141.1)">1</text>
<text x="243.6" y="141.1" transform="rotate(-90 243.6 141.1)">2</text>
<text x="246.1" y="141.1" transform="rotate(-90 246.1 141.1)">3</text>
<text x="248.7" y="141.1" transform="rotate(-90 248.7 141.1)">4</text>
<text x="257.6" y="141.1" transform="rotate(-90 257.6 141.1)">1</text>
<text x="260.1" y="141.1" transform="rotate(-90 260.1 141.1)">2</text>
<text x="262.6" y="141.1" transform="rotate(-90 262.6 141.1)">3</text>
<text x="265.2" y="141.1" transform="rotate(-90 265.2 141.1)">4</text>
<text x="274.1" y="141.1" transform="rotate(-90 274.1 141.1)">1</text>
<text x="276.6" y="141.1" transform="rotate(-90 276.6 141.1)">2</text>
<text x="279.1" y="141.1" transform="rotate(-90 279.1 141.1)">3</text>
<text x="33.9" y="148.2">3V</text>
<text x="47.8" y="148.2">QSPI_CS</text>
<text x="92.3" y="148.2">DISPLAY_CS</text>
<text x="95.7" y="145.7">QSPI_CS</text>
<text x="108.3" y="144.8">22</text>
<text x="108.3" y="147.3">25</text>
<text x="108.3" y="149.9">26</text>
<text x="136.2" y="144.8">32</text>
<text x="136.2" y="147.3">33</text>
<text x="136.2" y="149.9">34</text>
<text x="143" y="148.2">MCU_D+</text>
<text x="143" y="145.7">MCU_D-</text>
<text x="197.5" y="149.2" transform="rotate(-90 197.5 149.2)">3V</text>
<text x="230.5" y="149.2" transform="rotate(-90 230.5 149.2)">3V</text>
<text x="249.6" y="149.2" transform="rotate(-90 249.6 149.2)">3V</text>
<text x="45.1" y="155.7" transform="rotate(-90 45.1 155.7)">3V</text>
<text x="90.2" y="155.8">DISPLAY_MOSI</text>
<text x="91.1" y="150.7">DISPLAY_CLK</text>
<text x="91.2" y="153.3">DISPLAY_RST</text>
<text x="108.3" y="152.4">27</text>
<text x="108.3" y="154.9">28</text>
<text x="136.2" y="152.4">37</text>
<text x="136.2" y="154.9">38</text>
<text x="143" y="155.8">EXP7_3</text>
<text x="143" y="150.7">SWDIO</text>
<text x="143" y="153.3">SWCLK</text>
<text x="183.5" y="153.6" transform="rotate(-90 183.5 153.6)">EXP1_1</text>
<text x="186.1" y="153.6" transform="rotate(-90 186.1 153.6)">EXP1_2</text>
<text x="194.9" y="153.6" transform="rotate(-90 194.9 153.6)">EXP2_1</text>
<text x="200" y="153.6" transform="rotate(-90 200 153.6)">EXP2_3</text>
<text x="208.9" y="153.6" transform="rotate(-90 208.9 153.6)">EXP3_1</text>
<text x="214" y="153.6" transform="rotate(-90 214 153.6)">EXP3_3</text>
<text x="216.5" y="152" transform="rotate(-90 216.5 152)">VBUS</text>
<text x="228" y="153.6" transform="rotate(-90 228 153.6)">EXP4_2</text>
<text x="233" y="153.6" transform="rotate(-90 233 153.6)">EXP4_4</text>
<text x="241.9" y="153.6" transform="rotate(-90 241.9 153.6)">EXP5_1</text>
<text x="247" y="153.6" transform="rotate(-90 247 153.6)">EXP5_3</text>
<text x="258.4" y="153.6" transform="rotate(-90 258.4 153.6)">EXP6_1</text>
<text x="263.5" y="153.6" transform="rotate(-90 263.5 153.6)">EXP6_3</text>
<text x="266.1" y="153.6" transform="rotate(-90 266.1 153.6)">EXP6_4</text>
<text x="275" y="153.6" transform="rotate(-90 275 153.6)">EXP7_1</text>
<text x="277.5" y="153.6" transform="rotate(-90 277.5 153.6)">EXP7_2</text>
<text x="280" y="153.6" transform="rotate(-90 280 153.6)">EXP7_3</text>
<text x="117.9" y="160" transform="rotate(-90 117.9 160)">23</text>
<text x="120.4" y="160" transform="rotate(-90 120.4 160)">35</text>
<text x="122.9" y="160" transform="rotate(-90 122.9 160)">47</text>
<text x="125.5" y="160" transform="rotate(-90 125.5 160)">49</text>
<text x="128" y="159.5" transform="rotate(-90 128 159.5)">8</text>
<text x="21.6" y="166">QSPI_IO0</text>
<text x="33.8" y="167.6">2</text>
<text x="33.8" y="165.1">5</text>
<text x="44.2" y="162" transform="rotate(-90 44.2 162)">8</text>
<text x="67.9" y="167.1" transform="rotate(-90 67.9 167.1)">3V</text>
<text x="21.6" y="168.5">QSPI_IO1</text>
<text x="21.6" y="171.1">QSPI_IO2</text>
<text x="21.6" y="173.6">QSPI_IO3</text>
<text x="33.8" y="170.2">3</text>
<text x="33.8" y="172.7">7</text>
<text x="20.8" y="178.7">QSPI_SCK</text>
<text x="33.8" y="177.8">6</text>
<text x="105.4" y="180">CRYSTAL_A</text>
<text x="130.3" y="180">CRYSTAL_B</text>
<text x="10.4" y="185.9">D</text>
<text x="22" y="181.2">QSPI_CS</text>
<text x="33.8" y="180.3">1</text>
<text x="44.2" y="184.9" transform="rotate(-90 44.2 184.9)">4</text>
<text x="285.4" y="185.9">D</text>
<text x="35" y="199.9">1</text>
<text x="85" y="199.9">2</text>
<text x="135" y="199.9">3</text>
<text x="185" y="199.9">4</text>
<text x="235" y="199.9">5</text>
<text x="285" y="199.9">6</text>
</g>
<g font-size="1.8" fill="#0000c2">
<text x="15.2" y="16.5">USB</text>
<text x="82.5" y="16.5">Power</text>
<text x="179.1" y="16.5">Backlight LCD control</text>
<text x="82.5" y="53.3">MCU</text>
<text x="179.1" y="61">Debug header</text>
<text x="15.2" y="88.9">Rotary encoder and debouncing</text>
<text x="179.1" y="96.5">Display header</text>
<text x="15.2" y="144.8">QSPI Flash</text>
</g>
<g font-size="1.8" fill="#008484">
<text x="122.2" y="21.9">TPS73630DBV</text>
<text x="127.2" y="19.6">U5</text>
<text x="110.6" y="27.7">C12</text>
<text x="121.2" y="26.3">IN</text>
<text x="121.2" y="28.8">EN</text>
<text x="131.6" y="26.3">OUT</text>
<text x="132.8" y="28.8">NR</text>
<text x="149.9" y="27.7">C14</text>
<text x="110.7" y="30">100nF</text>
<text x="128.9" y="32.8" transform="rotate(-90 128.9 32.8)">GND</text>
<text x="143.6" y="32.8">C13</text>
<text x="143.8" y="35.1">100nF</text>
<text x="150.1" y="30">100nF</text>
<text x="242.5" y="32.8">Q1</text>
<text x="242.5" y="35.1">DTC143TKA</text>
<text x="34.5" y="41.8" transform="rotate(-90 34.5 41.8)">USB1</text>
<text x="41.3" y="41.7" transform="rotate(-90 41.3 41.7)">VBUS</text>
<text x="46.4" y="39.1" transform="rotate(-90 46.4 39.1)">D+</text>
<text x="48.4" y="41.5">GND</text>
<text x="51.4" y="38.6" transform="rotate(-90 51.4 38.6)">ID</text>
<text x="36.9" y="45.3" transform="rotate(-90 36.9 45.3)">USB_B_Micro</text>
<text x="47" y="44.1">Shield</text>
<text x="63.5" y="42.7" transform="rotate(-90 63.5 42.7)">GND</text>
<text x="106.1" y="44.7">GND</text>
<text x="126.4" y="44.7">GND</text>
<text x="139.1" y="44.7">GND</text>
<text x="145.5" y="44.7">GND</text>
<text x="40.4" y="53.7">USBDF01W5</text>
<text x="44.6" y="51.4">U2</text>
<text x="238.2" y="51">GND</text>
<text x="41.7" y="58">D+</text>
<text x="47.5" y="58">D+</text>
<text x="46.4" y="65.3" transform="rotate(-90 46.4 65.3)">GND</text>
<text x="109.2" y="65.8">C5</text>
<text x="120.6" y="65.8">C8</text>
<text x="130.9" y="65.8">C10</text>
<text x="139.8" y="65.8">C11</text>
<text x="232.5" y="64">DBG1</text>
<text x="109.5" y="68.1">100nF</text>
<text x="120.9" y="68.1">100nF</text>
<text x="131.1" y="68.1">100nF</text>
<text x="140" y="68.1">100nF</text>
<text x="224.9" y="66.3">Conn_02x03_Odd_Even</text>
<text x="43.9" y="76.4">GND</text>
<text x="121.4" y="77.7">GND</text>
<text x="218.4" y="76">C4</text>
<text x="156.3" y="82.1">SW1</text>
<text x="218.7" y="78.3">100nF</text>
<text x="214.1" y="86.6">GND</text>
<text x="224.2" y="84.1">GND</text>
<text x="242" y="84.1">GND</text>
<text x="40.2" y="94.5">RN1</text>
<text x="111" y="92.3">NRST</text>
<text x="118.7" y="94.5" transform="rotate(-90 118.7 94.5)">VBAT</text>
<text x="121.3" y="93.4" transform="rotate(-90 121.3 93.4)">VDD</text>
<text x="123.8" y="93.4" transform="rotate(-90 123.8 93.4)">VDD</text>
<text x="126.4" y="94.7" transform="rotate(-90 126.4 94.7)">VDDA</text>
<text x="136" y="91.1">U4</text>
<text x="164.5" y="92.8" transform="rotate(-90 164.5 92.8)">710-434153017835</text>
<text x="37.7" y="96.8">R_Pack04</text>
<text x="111" y="97.4">PH0</text>
<text x="111" y="99.9">PH1</text>
<text x="128.9" y="97.1" transform="rotate(-90 128.9 97.1)">VDDUSB</text>
<text x="149.9" y="96.3">C6</text>
<text x="150.1" y="98.6">100nF</text>
<text x="221.1" y="101.9">Conn_02x05_Odd_Even</text>
<text x="230.2" y="99.6">J8</text>
<text x="111" y="107.6">PC13</text>
<text x="111" y="102.5">PH3</text>
<text x="163.1" y="105.5" transform="rotate(-90 163.1 105.5)">R61K</text>
<text x="37.2" y="113.3">U1</text>
<text x="47.2" y="113.8">C1</text>
<text x="111" y="110.1">PC14</text>
<text x="111" y="112.6">PC15</text>
<text x="145.5" y="112">GND</text>
<text x="158.2" y="112">GND</text>
<text x="32" y="115.6">RotaryEncoder</text>
<text x="38.4" y="119">B</text>
<text x="47.4" y="116.4">100nF</text>
<text x="111" y="117.7">PB0</text>
<text x="132" y="117.7">PA0</text>
<text x="36.2" y="123.7" transform="rotate(-90 36.2 123.7)">EH</text>
<text x="38.4" y="121.5">A</text>
<text x="38.4" y="124.1">C</text>
<text x="111" y="120.3">PB1</text>
<text x="111" y="122.8">PB2</text>
<text x="111" y="125.3">PB3</text>
<text x="132" y="120.3">PA1</text>
<text x="132" y="122.8">PA2</text>
<text x="132" y="125.3">PA3</text>
<text x="203.9" y="122.2">GND</text>
<text x="254.7" y="122.2">GND</text>
<text x="57.4" y="127.8">C2</text>
<text x="57.6" y="130.3">100nF</text>
<text x="111" y="127.9">PB4</text>
<text x="111" y="130.4">PB5</text>
<text x="132" y="127.9">PA4</text>
<text x="132" y="130.4">PA5</text>
<text x="33.7" y="134.9">GND</text>
<text x="42.6" y="134.9">GND GND</text>
<text x="54.1" y="134.9">GND</text>
<text x="111" y="133">PB6</text>
<text x="111" y="135.5">PB7</text>
<text x="132" y="133">PA6</text>
<text x="132" y="135.5">PA7</text>
<text x="181.8" y="135.4">EXP1</text>
<text x="194.5" y="135.4">EXP2</text>
<text x="209.8" y="135.4">EXP3</text>
<text x="226.3" y="135.4">EXP4</text>
<text x="242.8" y="135.4">EXP5</text>
<text x="259.3" y="135.4">EXP6</text>
<text x="274.5" y="135.4">EXP7</text>
<text x="111" y="143.1">PB10</text>
<text x="111" y="138">PB8</text>
<text x="111" y="140.6">PB9</text>
<text x="131" y="143.1">PA10</text>
<text x="132" y="138">PA8</text>
<text x="132" y="140.6">PA9</text>
<text x="40.9" y="145.7">10K</text>
<text x="111" y="145.7">PB11</text>
<text x="111" y="148.2">PB12</text>
<text x="131" y="145.7">PA11</text>
<text x="131" y="148.2">PA12</text>
<text x="181" y="149.7" transform="rotate(-90 181 149.7)">Conn_01x02</text>
<text x="192.5" y="149.7" transform="rotate(-90 192.5 149.7)">Conn_01x03</text>
<text x="206.4" y="149.7" transform="rotate(-90 206.4 149.7)">Conn_01x04</text>
<text x="222.9" y="149.7" transform="rotate(-90 222.9 149.7)">Conn_01x04</text>
<text x="239.4" y="149.7" transform="rotate(-90 239.4 149.7)">Conn_01x04</text>
<text x="256" y="149.7" transform="rotate(-90 256 149.7)">Conn_01x04</text>
<text x="272.5" y="149.7" transform="rotate(-90 272.5 149.7)">Conn_01x03</text>
<text x="40.8" y="150.8">R3</text>
<text x="111" y="150.7">PB13</text>
<text x="111" y="153.3">PB14</text>
<text x="111" y="155.8">PB15</text>
<text x="131" y="150.7">PA13</text>
<text x="131" y="153.3">PA14</text>
<text x="131" y="155.8">PA15</text>
<text x="118.7" y="157.2" transform="rotate(-90 118.7 157.2)">VSS</text>
<text x="121.3" y="157.2" transform="rotate(-90 121.3 157.2)">VSS</text>
<text x="123.8" y="157.2" transform="rotate(-90 123.8 157.2)">VSS</text>
<text x="126.4" y="157.2" transform="rotate(-90 126.4 157.2)">VSS</text>
<text x="128.9" y="157.2" transform="rotate(-90 128.9 157.2)">VSSA</text>
<text x="131.2" y="159.7">STM32L433CCUx</text>
<text x="209" y="161.5">GND</text>
<text x="223" y="161.5">GND</text>
<text x="242" y="161.5">GND</text>
<text x="258.5" y="161.5">GND</text>
<text x="36.6" y="166">IO0</text>
<text x="45.1" y="167.6" transform="rotate(-90 45.1 167.6)">VCC</text>
<text x="36.6" y="168.5">IO1</text>
<text x="36.6" y="171.1">IO2</text>
<text x="36.6" y="173.6">IO3</text>
<text x="69.8" y="172.5">C3</text>
<text x="121.4" y="169.2">GND</text>
<text x="36.6" y="178.7">SCK</text>
<text x="70.1" y="174.8">100nF</text>
<text x="100" y="176.6">Micro Crystal CM7V-T1A-32.768k-9pF-20PPM-TA-QA T3</text>
<text x="122.1" y="174.3">Y1</text>
<text x="36.6" y="181.2">CS</text>
<text x="45.1" y="182.1" transform="rotate(-90 45.1 182.1)">VSS</text>
<text x="51" y="185.1">U3</text>
<text x="65.5" y="183.1">GND</text>
<text x="115.8" y="183.8">C7</text>
<text x="129.5" y="183.9">C9</text>
<text x="51.4" y="187.6">S25FL256L</text>
<text x="112.2" y="186.4">100nF</text>
<text x="129.8" y="186.2">100nF</text>
<text x="42.6" y="194.6">GND</text>
<text x="121.4" y="193.3">GND</text>
</g>
</svg>
